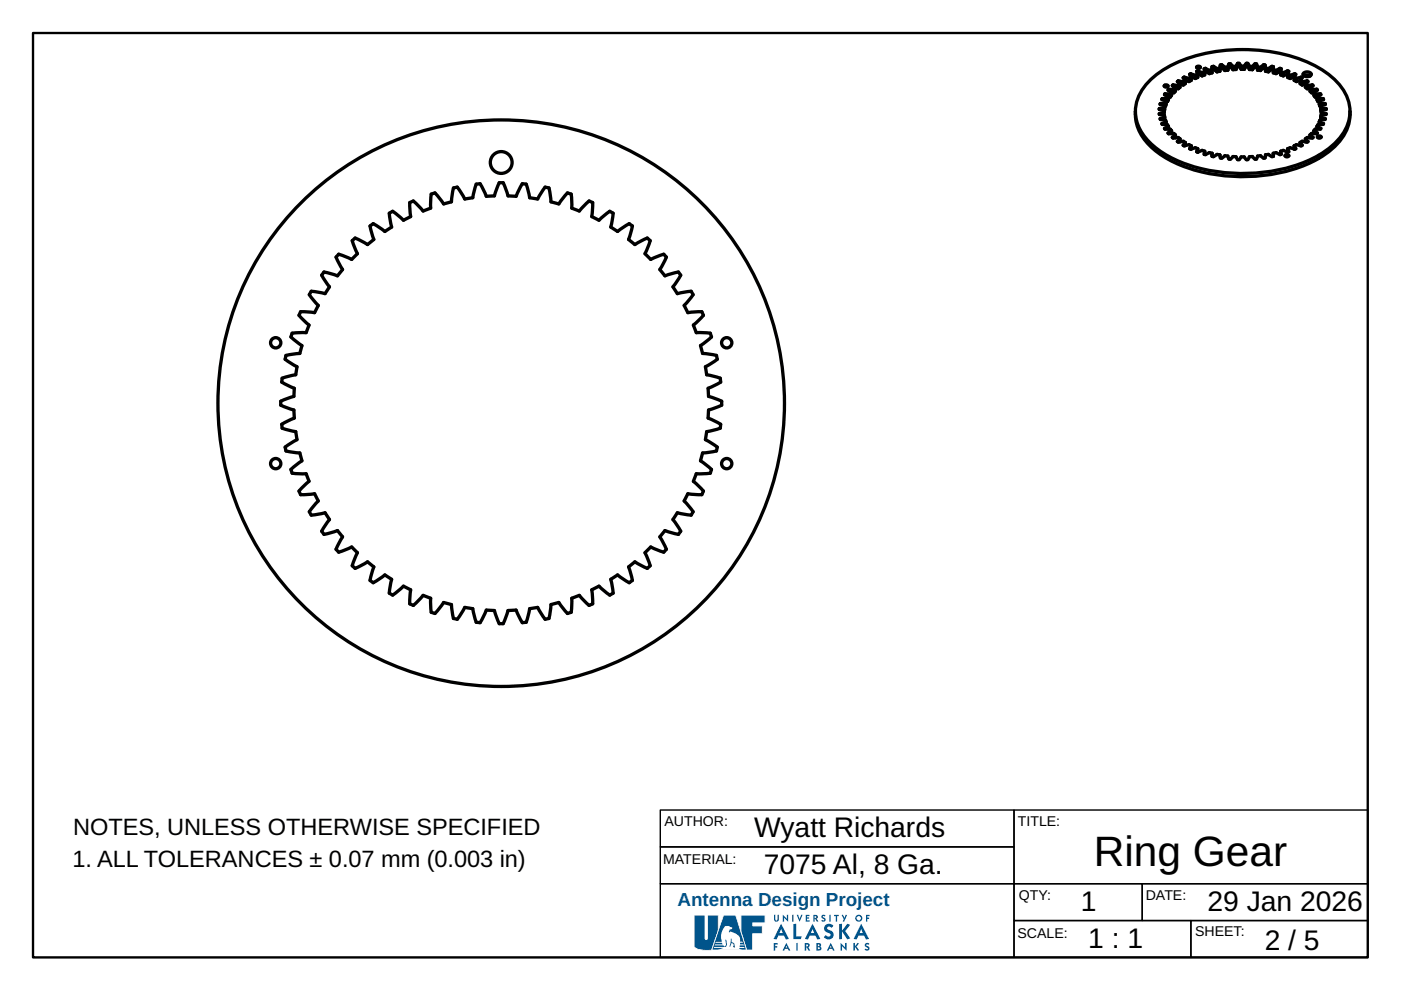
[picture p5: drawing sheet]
<svg xmlns="http://www.w3.org/2000/svg" width="297mm" height="210mm" viewBox="0 0 297 210" stroke-linecap="round" stroke-linejoin="round" font-family="sans-serif">
<path d="M7 7h283v196h-283z" fill="none" stroke="#000" stroke-width=".5"/>
<path d="M140 179.6h75v7.8h-75zM140 171.7h75v7.9h-75zM215 171.7h75v15.7h-75zM140 187.4h75v15.6h-75zM215 195.2h37.5v7.8h-37.5zM215 187.4h27.2v7.8h-27.2zM242.2 187.4h47.8v7.8h-47.8zM252.5 195.2h37.5v7.8h-37.5z" fill="none" stroke="#000" stroke-width=".3"/>
<g fill="#00548b">
<path d="M164.1 194l.3-.1v1.1l.2 .2 .2-.2v-1l.3-.1v1.1a.51 .51 0 0 1-.5 .4 .51 .51 0 0 1-.5-.5z"/>
<path d="M166 193.9l.8 .9v-.8l.3-.1v1.5l-.9-.8v.8h-.2z"/>
<path d="M168 194l.2-.1v1.5h-.2z"/>
<path d="M168.9 194l.3-.1 .3 .9 .4-.9 .3 .1-.7 1.4z"/>
<path d="M170.8 194h.8v.2h-.5v.3h.4v.3h-.4v.3h.6l-.1 .3h-.8z"/>
<path d="M174.2 194.1l.4-.2 .4 .2-.1 .2-.3-.1-.2 .2 .6 .3v.3a.52 .52 0 0 1-.3 .4 .52 .52 0 0 1-.6-.2l.2-.2 .4 .1v-.2a.49 .49 0 0 1-.5-.8z"/>
<path d="M175.8 194l.3-.1v1.5h-.3z"/>
<path d="M176.9 194h.9v.2h-.3v1.2h-.3v-1.2h-.4z"/>
<path d="M178.4 194l.3-.1 .3 .7 .3-.7 .3 .1-.6 1.4h-.3l.2-.5z"/>
<path d="M183.6 194h.7l.1 .2h-.5v.4h.4v.2h-.4v.6h-.3z"/>
<path d="M168.2 195.9h.6v2.6h1.2l-.2 .6h-1.6z"/>
<path d="M174.9 196.2a1.19 1.19 0 0 1 1.8 .1l-.4 .4-.3-.2a.4 .4 0 0 0-.6 .3l.3 .4a1.05 1.05 0 0 1 .9 1.5 1.05 1.05 0 0 1-1.7 .2l-.2-.2 .4-.4a.54 .54 0 0 0 .5 .3 .54 .54 0 0 0 .5-.4l-.4-.4a1 1 0 0 1-.9-.5 1 1 0 0 1 .1-1.1z"/>
<path d="M177.9 195.9h.6v1.4l1.1-1.4 .6 .2-1 1.3 1.1 1.6-.7 .2-1.1-1.7v1.6h-.6z"/>
<path d="M164.1 200h.8v.2h-.5v.4h.4v.3h-.4v.6l-.3 .1z"/>
<path d="M168.8 200l.3-.1v1.6l-.3 .1z"/>
<path d="M178.2 199.9l1 1v-.9l.3-.1v1.7l-1-1v.9l-.3 .1z"/>
<path d="M180.9 200l.4-.1v.7l.5-.7 .3 .1-.5 .7 .5 .8-.3 .1-.5-.9v.8l-.4 .1z"/>
<path d="M183.4 200.1a.59 .59 0 0 1 .9 0l-.2 .3-.2-.2-.2 .2 .5 .4 .2 .3a.57 .57 0 0 1-.5 .5 .57 .57 0 0 1-.6-.3l.2-.2 .5 .1-.1-.3a.55 .55 0 0 1-.5-.8z"/>
<path d="M157.1 194h5.1v1.7h-2.6v.6h2v1.7h-2v3.4h-1.3l-1.2-3.9z"/>
<path d="M172.7 194.2v.4h.3v-.3zM172.5 194l.8 .2 .1 .4-.3 .2 .4 .6h-.3l-.5-.7v.7h-.2z"/>
<path d="M181.6 194.7a.47 .47 0 0 0 .9 0 .47 .47 0 0 0-.9 0zM181.3 194.7a.75 .75 0 0 1 1.5 0 .75 .75 0 0 1-1.5 0z"/>
<path d="M165.6 197l-.3 .8h.7zM165.6 195.9l1.7 3.2-.7 .1-.4-.8h-1.2l-.4 .8-.6-.1z"/>
<path d="M172.3 197l-.4 .8h.7zM172.3 195.9l1.6 3.2-.6 .1-.4-.8h-1.2l-.4 .8-.6-.1z"/>
<path d="M182.6 197l-.4 .8h.8zM182.6 195.9l1.6 3.2-.6 .1-.4-.8h-1.2l-.4 .8-.6-.1z"/>
<path d="M166.7 200.5l-.1 .4h.3zM166.7 199.9l.9 1.6-.4 .1-.2-.4h-.6l-.2 .4-.3-.1z"/>
<path d="M170.9 200.2v.5l.4-.1v-.3zM170.6 200h.8l.2 .2v.4l-.2 .3 .4 .6-.3 .1-.6-.9v.8l-.3 .1z"/>
<path d="M173.4 200.8v.4h.4v-.3zM173.4 200.2v.4h.3v-.3zM173.1 200h.8a.4 .4 0 0 1 0 .7 .41 .41 0 0 1 .3 .4 .41 .41 0 0 1-.3 .4h-.8z"/>
<path d="M176.1 200.5l-.1 .4h.3zM176.1 199.9l.9 1.6-.4 .1-.2-.4h-.6l-.2 .4-.3-.1z"/>
</g>
<path d="M157.2 194.1v3.4l1.2 3.8h1.1v-3.4h2v-1.5h-2v-.8h2.6v-1.5zM157 193.9h5.3v1.9h-2.6v.4h2v1.8h-2v3.5h-1.5l-1.2-4z" fill="#fff"/>
<path d="M147.2 194h2.3v5l.2 .2 .3-.2v-5h2.3v3.3l-1.4 4.1h.2a6.3 6.3 0 0 1-3.8-.5l-.1-.2z" fill="#00548b"/>
<path d="M147.2 194.1v6.5a3.5 3.5 0 0 0 3.3 .8h.3l1.4-4.1v-3.2h-2.1v4.9l-.4 .3-.3-.3v-4.9zM147.1 193.9h2.5v5l.1 .2 .2-.2v-5h2.5v3.5l-1.4 3.9 .1 .2a6.3 6.3 0 0 1-3.9-.6l-.1-.2z" fill="#fff"/>
<path d="M153.4 194h2.6l2.3 7.4h-7.4z" fill="#00548b"/>
<path d="M153.5 194.1l-2.5 7.2h7.2l-2.3-7.2zM153.3 193.9h2.7l2.4 7.6h-7.6z" fill="#fff"/>
<path d="M154.9 199h.2v.7l.6 .3 .1 .9-.4-.1 .2-.3-.1-.4-.4-.2-.3 .8h-.2zM153.7 196.4a3.5 3.5 0 0 0-.7 3.3h-1.2l-.1 .2h1.4l.1 .3h-1.6l-.1 .2h1.9l.2 .3 .3-.4-.2-.9 .2-.2 .1 .1 .1 1-.2 .5h-2.5l-.1 .2h2.1l-1.1 .4h5l-.6-.2 .1-.2h1.1l-.1-.2h-1l.1-.4h.8l-.1-.2h-.7v-.3h.6v-.2h-.6v-.6a2.3 2.3 0 0 0-2.1-1.6l-.1 .2-.2-.1 .1-.4 .5-.2 .2-.3-.9-.4z" fill-rule="evenodd" fill="#fff"/>
<g fill="none" stroke="#000" stroke-width=".7">
<path d="M246.9 18.1l.3-.1 .4 .1a.36 .36 0 0 1-.4 .4 .36 .36 0 0 1-.3-.4zM247 19.9l-.1 .2 .8 .4M247 19.9h1.1M247 19.9v.2M247.8 18.9l-.2 .2 .8 .5M247.8 18.9l1.1 .1M247.8 18.9v.3M248.1 19.9v.7M248.4 19.6l.5 .1M248.4 19.6v.6l-.3 .4M248.4 19.6l-.3 .3M248.7 18l-.2 .2 .7 .5"/>
<path d="M248.7 18l1.1 .1M248.7 18v.3M248.9 19v.7M249.2 18.7l.6 .1M249.2 18.7v.6l-.3 .4M249.2 18.7l-.3 .3M249.8 18.1v.7M249.8 17.1l-.2 .2 .6 .5M249.8 17.1l1.1 .2M249.8 17.1v.4M250.2 17.9l.7 .1M250.2 17.8v.7l-.4 .3"/>
<path d="M250.2 17.8l-.4 .3M250.9 17.3v.7M251.1 16.4l-.3 .1 .5 .6M251.1 16.4l1 .2M251.1 16.4v.4M251.3 17.1l.8 .2M251.3 17.1v.6l-.4 .3M251.3 17.1l-.4 .2M252.1 16.6v.7M252.5 15.6l-.3 .2 .4 .6M252.5 15.6l.9 .4M252.5 15.6v.6"/>
<path d="M252.5 16.3l.9 .3M252.6 16.4v.6l-.5 .3M252.6 16.4l-.5 .2M253.4 16v.6M253.7 14.2l.4-.2 .3 .1a.36 .36 0 0 1-.3 .4 .36 .36 0 0 1-.4-.3zM253.9 15.8v.6l-.5 .2M253.9 15.8l-.5 .2M254 15l-.3 .1 .2 .7M254 15.7l.9 .4M254 15.7h-.1M254 15l.9 .4M254 15v.7"/>
<path d="M254.9 15.4v.7M255.4 15.2v.7l-.5 .2M255.4 15.2l-.5 .2M255.6 14.5l-.3 .1 .1 .6M255.6 15.2l.8 .4M255.6 15.2h-.2M255.6 14.5l.8 .4M255.6 14.5v.7M256.4 14.9v.7M257 14.1v.7M257 14.1v.6M257 14.8v.7l-.6 .1"/>
<path d="M257 14.8l-.6 .1M257.3 14.7l.7 .5M257.3 14.1l.7 .5M257.3 14.7l-.3 .1M257.3 14.1h-.3M257.3 14.1v.6M258 14.6v.6M258.6 14.4h.1M258.6 14.4v.7l-.6 .1M258.6 14.4l-.6 .2M258.7 14.5l-.1 .6M258.7 13.8l-.1 .6"/>
<path d="M258.7 13.8v.7M259 14.4l.7 .6M259 13.7l.7 .6M259 14.4l-.3 .1M259 13.7l-.3 .1M259 13.7v.7M259.7 14.3v.7M260.3 14.9l-.6 .1M260.3 14.2l-.6 .1M260.3 14.2v.7M260.6 14.2l-.3 .7M260.6 13.6l-.3 .6"/>
<path d="M260.6 13.6v.6M260.9 14.2l.5 .6M260.9 13.5l.5 .6M260.9 14.2h-.3M260.9 13.5l-.3 .1M260.9 13.5v.7M261.4 14.1v.7M262.1 14.7l-.7 .1M262.1 14.1h-.7M262.1 14.1v.6M262.4 14.1l-.3 .6M262.4 13.4l-.3 .7"/>
<path d="M262.4 13.4v.7M262.7 14.1l.5 .6M262.7 13.4l.5 .6M262.7 14.1h-.3M262.7 13.4h-.3M262.7 13.4v.7M263.2 14.7h.6M263.2 14h.6M263.2 14v.7M263.8 14v.7M264.2 14.1l-.4 .6M264.2 13.4l-.4 .6"/>
<path d="M264.2 14.1h.4M264.2 13.4h.4M264.2 13.4v.7M264.6 14.1l.3 .6M264.6 13.4l.3 .7M264.6 13.4v.7M264.9 14.7l.6 .1M264.9 14.1h.6M264.9 14.1v.6M265.5 14.1v.7M266.1 14.2l-.6 .6M266.1 13.5l-.6 .6"/>
<path d="M266.1 14.2h.3M266.1 13.5l.3 .1M266.1 13.5v.7M266.4 14.2l.2 .7M266.4 13.6l.2 .6M266.4 13.6v.6M266.6 14.9l.7 .1M266.6 14.2l.7 .1M266.6 14.2v.7M267.3 14.3v.7M267.9 14.4l-.6 .6M267.9 13.7l-.6 .6"/>
<path d="M267.9 14.4l.3 .1M267.9 13.7l.3 .1M267.9 13.7v.7M268.2 14.5l.1 .6M268.2 13.8l.1 .6M268.2 13.8v.7M268.3 14.4v.7l.6 .1M268.3 14.4l.6 .2M268.3 14.4h.1M268.9 14.6v.6M269.7 14.7l-.8 .5M269.7 14.1l-.8 .5"/>
<path d="M269.7 14.7l.3 .1M269.7 14.1h.3M269.7 14.1v.6M270 14.8v.7l.5 .1M270 14.8l.5 .1M270 14.1v.7M270 14.1v.6M270.5 14.9v.7M271.4 14.5l.3 .1-.2 .6M271.4 15.2h.1M271.4 15.2l-.9 .4M271.4 14.5l-.9 .4"/>
<path d="M271.4 14.5v.7M271.5 15.2v.7l.6 .2M271.5 15.2l.6 .2M272.1 15.4v.7M273 15l.3 .1-.3 .7M273 15.7h.1M273 15.7l-.9 .4M273 15l-.9 .4M273 15v.7M273 15.8v.6l.5 .2M273 15.8l.5 .2M273.5 16v.6"/>
<path d="M274.4 16.4v.6l.5 .3M274.4 16.4l.5 .2M274.4 16.3l-.9 .3M274.5 15.6l.2 .2-.3 .6M274.5 15.6l-1 .4M274.5 15.6v.6M274.9 16.6v.7M275.6 17.1l-.7 .2M275.6 17.1v.6l.5 .3M275.6 17.1l.5 .2M275.9 16.4l.2 .1-.5 .6M275.9 16.4l-1 .2"/>
<path d="M275.9 16.4v.4M276.1 17.3v.7M276.3 15.6a.94 .94 0 0 1 1.7 .3 1.07 1.07 0 0 1-1.7-.1zM276.5 16.1l.6-.2 .7 .2M276.8 17.9l-.7 .1M276.8 17.8v.7l.3 .3M276.8 17.8l.3 .3M277.1 17.1l.2 .2-.5 .5M277.1 17.1l-1 .2M277.1 17.1v.4M277.1 18.1v.7M277.7 18.7l-.6 .1"/>
<path d="M277.7 18.7v.6l.4 .4M277.7 18.7l.4 .3M278.1 19v.7M278.2 18l.2 .2-.7 .5M278.2 18l-1.1 .1M278.2 18v.3M278.6 19.6l-.5 .1M278.6 19.6v.6l.2 .4M278.6 19.6l.2 .3M278.8 19.9v.7M279.2 18.9l.1 .2-.7 .5M279.2 18.9l-1.1 .1"/>
<path d="M279.2 18.9v.3M280 19.9l.1 .2-.9 .4M280 19.9h-1.2M280 19.9v.2M240.7 23.6a9.6 9.6 0 0 0 3.9 8 28.3 28.3 0 0 0 16.7 5.8 33.2 33.2 0 0 0 19.4-4.5 10.6 10.6 0 0 0 5.5-9.3M240.7 23.6a10.4 10.4 0 0 0 5 8.2 32.4 32.4 0 0 0 20.6 4.9 27.9 27.9 0 0 0 16.3-6 9.7 9.7 0 0 0 3.6-7.1M240.7 23.6a10 10 0 0 1 4.7-7.9 31.3 31.3 0 0 1 20.3-5.1 28 28 0 0 1 17.1 6.1 9.5 9.5 0 0 1 3.4 6.9M246 22v.1l.9 .4M246 22v.2M246.4 20.9l-.1 .2 1 .4M246.4 20.9v.2M246.8 23.8l-1 .3v.2l1.1 .2v.3"/>
<path d="M246.8 23.5v1M246.9 23.5h-.1M246.9 22.8l-1.1 .2v.2l1 .3M246.9 22.8v.7M246.9 22.5v1M246.9 24.8l-.9 .4v.1l1.1 .2 .2 .3M246.9 22.5v.3M246.9 24.8v.6M247.1 22.5h-.2M247.1 21.8l-1.1 .2M247.1 21.8v.7M247.3 21.5l-.2 1"/>
<path d="M247.3 25.8l-1 .4 .1 .2h1.1l.2 .4M247.3 21.5l-.2 .3M247.3 25.8v.6M247.5 21.5h-.2M247.5 20.9h-1.1M247.5 20.9v.6M247.7 20.6h.4M247.7 20.5v.7l-.2 .3M247.7 26.8l-.8 .4 .1 .2h1.1l.3 .3M247.7 20.5l-.2 .4M247.7 26.8v.6M248.4 27.7l-.8 .5 .2 .2 1.1-.1 .3 .3"/>
<path d="M248.4 27.7v.6M249.2 28.6l-.7 .5 .2 .2 1.1-.2 .4 .3M249.2 28.6v.6M250.2 29.4l-.6 .6 .2 .1 1.1-.2 .4 .3M250.2 29.4v.7M251.3 30.2l-.5 .6 .3 .1 1-.2 .5 .2M251.3 30.2v.7M252.6 30.9l-.4 .6 .3 .1 .9-.3 .5 .2M252.6 30.9l-.1 .7M253.9 31.5l-.2 .7 .3 .1 .9-.4 .5 .2M253.9 32.2v.1M253.9 31.5v.7"/>
<path d="M255.4 32.1l-.1 .6 .3 .1 .8-.4 .6 .1M255.4 32.7h.1M255.4 32.1v.6M257 32.5v.7h.3a1.5 1.5 0 0 1 1.3-.4M257 32.5v.7M258.6 32.9h.1M258.6 32.9a.52 .52 0 0 0 .4 .6 1.35 1.35 0 0 1 1.3-.4 .62 .62 0 0 0 .6 .7 1.2 1.2 0 0 1 1.2-.6 .72 .72 0 0 0 .6 .7l.5-.6h.6l.4 .6a.72 .72 0 0 0 .7-.7 1.2 1.2 0 0 1 1.2 .6 .62 .62 0 0 0 .5-.7 1.35 1.35 0 0 1 1.3 .4 .52 .52 0 0 0 .4-.6M268.3 32.8a1.5 1.5 0 0 1 1.4 .4h.3M268.3 32.8v.1M270 32.5v.7M271.5 32.1l.2 .6-.3 .1-.9-.4-.5 .1M271.5 32.7h.1"/>
<path d="M271.5 32.1v.6M272.5 32.9l.4-.1 .3 .1a.36 .36 0 0 1-.3 .4 .36 .36 0 0 1-.4-.4zM273 31.5l.3 .7-.3 .1-.9-.4-.6 .2M273 32.2v.1M273 31.5v.7M274.4 30.9l.3 .6-.2 .1-1-.3-.5 .2M274.4 30.9v.7M275.6 30.2l.5 .6-.2 .1-1-.2-.5 .2M275.6 30.2v.7M276.8 29.4l.5 .6-.2 .1-1-.2-.5 .3M276.8 29.4v.7M277.7 28.6l.7 .5-.2 .2-1.1-.2-.3 .3"/>
<path d="M277.7 28.6v.6M278.6 27.7l.7 .5-.1 .2-1.1-.1-.4 .3M278.6 27.7v.6M279.2 20.6h-.4M279.2 20.5v.7l.2 .3M279.2 26.8l.9 .4-.1 .2h-1.2l-.2 .3M279.2 20.5l.2 .4M279.2 26.8v.6M279.3 29l.4-.2 .4 .1a.36 .36 0 0 1-.4 .4 .36 .36 0 0 1-.4-.3zM279.4 21.5h.3M279.4 20.9h1.1M279.4 20.9v.6"/>
<path d="M279.7 21.5l.1 1M279.7 25.8l.9 .4-.1 .2h-1.1l-.2 .4M279.7 21.5l.1 .3M279.7 25.8v.6M279.8 22.5h.2M279.8 21.8l1.1 .2M279.8 21.8v.7M280 22.5l.1 1M280 24.8l1 .4-.1 .1-1.1 .2-.1 .3M280 22.5l.1 .3M280 24.8v.6M280.1 23.5h.1"/>
<path d="M280.1 22.8l1.1 .2M280.1 22.8v.7M280.1 23.8l1.1 .3v.2l-1.1 .2-.1 .3M280.1 23.5v1M280.5 20.9l.1 .2-.9 .4M280.5 20.9v.2M280.9 22l.1 .1-1 .4M280.9 22v.2M281.2 23v.2l-1.1 .3M281.2 23v.2M71.8 53.9l2.8 1.1 1.2-1.2-1.1-2.8 .6-.5 2.6 1.4 1.4-1.1-.8-2.9 .6-.5 2.5 1.7 1.4-1-.5-2.9 .8-.4 2.2 1.9 1.6-.8-.2-2.9 .7-.4 2.1 2.1 1.6-.6 .1-2.9 .8-.3 1.9 2.3 1.6-.4 .4-2.9 .9-.2 1.5 2.5 1.7-.3 .8-2.9h.8l1.3 2.6 1.7-.1 1-2.8h.9l1 2.8 1.7 .1 1.3-2.6h.9l.7 2.9 1.7 .3 1.6-2.5 .8 .2 .4 2.9 1.7 .4 1.8-2.3 .8 .3 .1 2.9 1.6 .6 2.1-2.1 .8 .4-.2 2.9 1.5 .8 2.3-1.9 .7 .4-.5 2.9 1.4 1 2.5-1.7 .7 .5-.8 2.9 1.3 1.1 2.6-1.4 .7 .5-1.1 2.8 1.2 1.2 2.7-1.1 .6 .6-1.4 2.6 1.1 1.4 2.8-.8 .5 .6-1.6 2.5 .9 1.5 2.9-.5 .5 .7-1.9 2.3 .7 1.5 3-.2 .3 .8-2.1 2 .6 1.6 3 .1 .3 .8-2.4 1.9 .5 1.6 2.9 .5 .2 .8-2.5 1.6 .2 1.7 2.9 .7 .1 .8-2.7 1.3 .1 1.7 2.8 1.1v.8l-2.8 1-.1 1.7 2.7 1.4-.1 .8-2.9 .7-.2 1.7 2.5 1.6-.2 .8-2.9 .4-.5 1.7 2.4 1.8-.3 .8-3 .1-.6 1.6 2.1 2.1-.3 .8-3-.2-.7 1.5 1.9 2.3-.5 .7-2.9-.5-.9 1.5 1.6 2.4-.5 .7-2.8-.8-1.1 1.3 1.4 2.7-.6 .6-2.7-1.1-1.2 1.2 1.1 2.7-.7 .6-2.6-1.4-1.3 1.1 .8 2.9-.7 .5-2.5-1.7-1.4 .9 .5 3-.7 .4-2.3-1.9-1.5 .8 .2 2.9-.8 .4-2.1-2.2-1.6 .6-.1 3-.8 .3-1.8-2.4-1.7 .5-.4 2.9-.8 .2-1.6-2.5-1.7 .3-.7 2.8-.9 .1-1.3-2.6h-1.7l-1 2.8h-.9l-1-2.8h-1.7l-1.3 2.6-.8-.1-.8-2.8-1.7-.3-1.5 2.5-.9-.2-.4-2.9-1.6-.5-1.9 2.4-.8-.3-.1-3-1.6-.6-2.1 2.2-.7-.4 .2-2.9-1.6-.8-2.2 1.9-.8-.4 .5-3-1.4-.9-2.5 1.7-.6-.5 .8-2.9-1.4-1.1-2.6 1.4-.6-.6 1.1-2.7-1.2-1.2-2.8 1.1-.6-.6 1.4-2.7-1-1.3-2.9 .8-.5-.7 1.7-2.4-1-1.5-2.9 .5-.4-.7 1.9-2.3-.8-1.5-3 .2-.3-.8 2.1-2.1-.6-1.6-3-.1-.2-.8 2.3-1.8-.4-1.7-3-.4-.1-.8 2.5-1.6-.3-1.7-2.9-.7-.1-.8 2.7-1.4-.1-1.7-2.8-1v-.8l2.8-1.1 .1-1.7-2.7-1.3 .1-.8 2.9-.7 .3-1.7-2.5-1.6 .1-.8 3-.5 .4-1.6-2.3-1.9 .2-.8 3-.1 .6-1.6-2.1-2 .3-.8 3 .2 .8-1.5-1.9-2.3 .4-.7 2.9 .5 1-1.5-1.7-2.5 .5-.6 2.9 .8 1-1.4-1.4-2.6z"/>
<circle cx="106.3" cy="34.5" r="2.31"/>
<circle cx="58.5" cy="72.7" r="1.09"/>
<circle cx="154.1" cy="72.7" r="1.09"/>
<circle cx="58.5" cy="98.3" r="1.09"/>
<circle cx="106.3" cy="85.5" r="60.1"/>
<circle cx="154.1" cy="98.3" r="1.09"/>
</g>
<text font-size="9" x="231.9" y="183.6">Ring Gear</text>
<g font-size="6">
<text x="159.9" y="177.5">Wyatt Richards</text>
<text x="162" y="185.3">7075 Al, 8 Ga.</text>
<text x="229.1" y="193.1">1</text>
<text x="256" y="193.1">29 Jan 2026</text>
<text x="230.7" y="200.9">1 : 1</text>
<text x="268.1" y="201.5">2 / 5</text>
</g>
<g font-size="5">
<text x="15.5" y="177.1">NOTES, UNLESS OTHERWISE SPECIFIED</text>
<text x="15.3" y="183.7">1. ALL TOLERANCES ± 0.07 mm (0.003 in)</text>
</g>
<text font-size="4" fill="#00548b" x="143.7" y="192.1">Antenna Design Project</text>
<g font-size="3">
<text x="140.9" y="175.1">AUTHOR:</text>
<text x="215.8" y="175.2">TITLE:</text>
<text x="140.6" y="183.3">MATERIAL:</text>
<text x="216" y="190.8">QTY:</text>
<text x="242.9" y="190.8">DATE:</text>
<text x="215.7" y="198.9">SCALE:</text>
<text x="253.4" y="198.5">SHEET:</text>
</g>
</svg>
